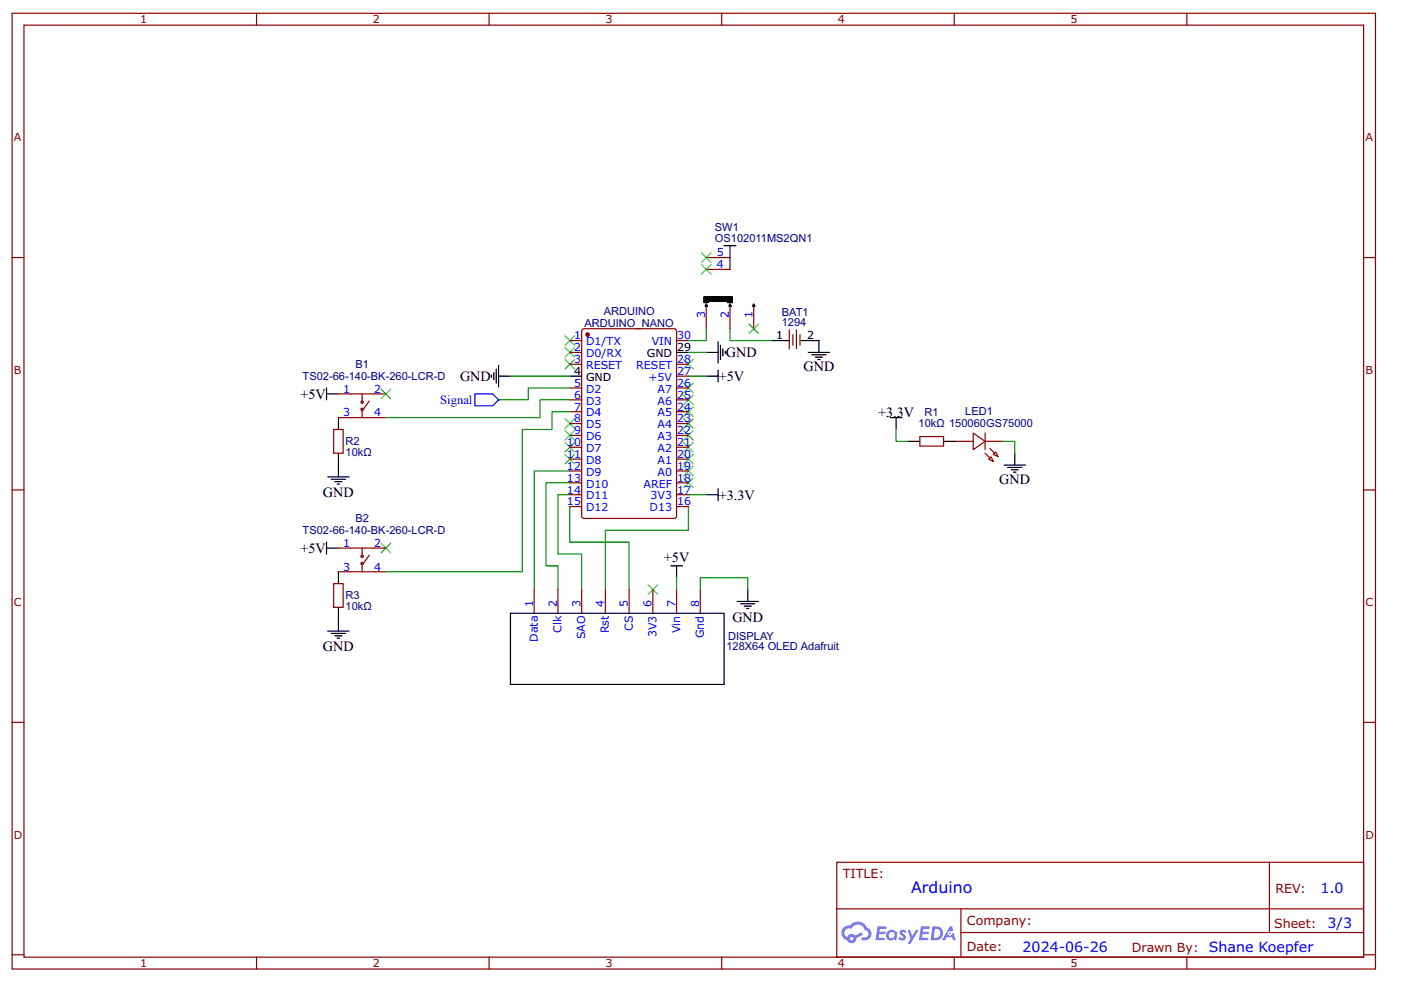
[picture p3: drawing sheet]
<svg xmlns="http://www.w3.org/2000/svg" width="297mm" height="210mm" viewBox="0 0 297 210" stroke-linecap="round" stroke-linejoin="round" font-family="sans-serif">
<g fill="none" stroke="#800" stroke-width=".25">
<path d="M2.6 2.8h289v202.8h-289zM5.1 5.3h284v197.8h-284zM54.4 2.8v2.5M103.7 2.8v2.5M153 2.8v2.5M202.3 2.8v2.5M251.6 2.8v2.5M2.6 54.6h2.5M289.1 54.6h2.5M2.6 104h2.5M289.1 104h2.5M2.6 153.3h2.5"/>
<path d="M289.1 153.3h2.5M177.4 182.9h111.7v20.2h-111.7zM177.4 192.8h111.6M203.7 197.9h85.3M203.7 192.8v10.1M269.1 183v14.9M2.6 202.6h2.5M54.4 203.1v2.5M103.7 203.1v2.5M153 203.1v2.5M202.3 203.1v2.5M251.6 203.1v2.5"/>
<path d="M289.1 202.6h2.5"/>
</g>
<g fill="#58f">
<path d="M190.9 197.4l.5-.2 .4 .1 .3 .3-.2 .4a.33 .33 0 0 0-.3-.3 .33 .33 0 0 0-.3 .2v.1a.85 .85 0 0 1 .7 .6 .85 .85 0 0 1-.3 .9h-.6l-.6-.4 .3-.3 .5 .2 .2-.1v-.1a.87 .87 0 0 1-.6-1.4z"/>
<path d="M192.4 197.3h.6l.4 1.3 .8-1.3h.6l-1.8 3h-.6l.7-1.1z"/>
<path d="M186.1 196.5h1.6l.2 .2-.1 .3-1.2 .1-.1 .6h1l.3 .2-.3 .3h-1.1l-.1 .8h1.2l.1 .2-.1 .3h-1.9z"/>
<path d="M195.2 196.5h1.7l.2 .2-.1 .3-1.2 .1-.1 .6h1l.3 .2-.3 .3h-1.1l-.1 .8h1.2l.1 .2-.1 .3h-1.9z"/>
<path d="M201.4 196.5h.5l.2 .9-.4 .3a.49 .49 0 0 0-.8 .1 .49 .49 0 0 0 .4 .7 .49 .49 0 0 0 .6-.4l.3-.2 .4 1.6h-.5l-.2-.6h-1.2l-.4 .6h-.6z"/>
<path d="M197.7 196.5l-.4 3h.9a1.5 1.5 0 0 0 1.8-1.5 1.5 1.5 0 0 0-1.8-1.5zM198.2 197.1a1.01 1.01 0 0 1 1.2 1.1 1.01 1.01 0 0 1-1.4 .8z"/>
<path d="M188.3 197.5a1.1 1.1 0 0 0-.3 1.6 1.1 1.1 0 0 0 1.6 .2l.4 .2 .2-1.6-.4-.3a1.01 1.01 0 0 0-1.5-.1zM188.3 198.4a.7 .7 0 0 1 1.4 0 .7 .7 0 0 1-1.4 0z"/>
<path d="M178.9 196.8a1.57 1.57 0 0 0 .7 2.7 1.01 1.01 0 0 0 1.2 .6 1.01 1.01 0 0 0 .8-1.1l1.4-.7-.3-.5-1.4 .7a1.02 1.02 0 0 0-1.7 .3 .99 .99 0 0 1-.5-1.4 .99 .99 0 0 1 1.4-.3 1.48 1.48 0 0 1 1.6-.9 1.48 1.48 0 0 1 1.3 1.2 .81 .81 0 0 1 .7 1 .81 .81 0 0 1-1.2 .5l-.3 .1v.3a1.39 1.39 0 0 0 2-.6 1.39 1.39 0 0 0-.8-1.9 2.18 2.18 0 0 0-3.7-.5l-.7 .2zM180.2 199.1a.38 .38 0 0 1 .7 0 .38 .38 0 0 1-.7 0z"/>
<circle cx="201.4" cy="198" r=".19"/>
</g>
<g fill="none" stroke="#000" stroke-width=".25">
<path d="M153.5 52.1h2.5M154.8 52.1v5.1M104.2 79.5v.6M104.7 79v1.6M105.2 78.3v3M105.7 79.8h2.5M105.7 77.5v4.6M120.8 79.8h2.5M143.4 74.8h2.6M149.7 64.5l.3 .5h-.5zM149.7 79.8h2.6M149.7 74.8h2.6"/>
<path d="M152.3 72.5v4.5M152.3 78.5v2.6M152.8 73.3v3M153.3 74v1.5M153.8 74.5v.5M154.8 64.5l.2 .5h-.5zM159.8 64.5l.3 .5h-.6zM163.6 72.3h3.7M169.9 72.3h3.7v2.5M171.4 74.8h4.5M172.1 75.3h3M172.9 75.8h1.5"/>
<path d="M173.4 76.3h.5M69.2 83.6h2.5M69.2 82.3v2.5M71.7 88.6v2.5M71.7 96.2v5M188.7 88.6h2.5M190 88.6v2.5M192.5 93.6h2.5M200.1 93.6h2.5M212.9 98.7h4.5M213.6 99.2h3.1M214.4 99.7h1.5"/>
<path d="M215.1 96.2v2.5M69.2 115v2.5M69.2 116.3h2.5M69.5 101.2h4.5M70.2 101.7h3.1M71 102.2h1.5M71.5 102.7h.5M149.7 105h2.6M152.3 103.7v2.5M214.9 100.2h.5M69.5 133.9h4.5M70.2 134.4h3.1"/>
<path d="M71 134.9h1.5M71.5 135.4h.5M71.7 121.3v2.5M71.7 128.9v5M108.2 130.1h45.3v15.1h-45.3zM142.2 120.1h2.5M143.4 120.1v2.5M156.3 127.6h4.5M157 128.1h3.1M157.8 128.6h1.5M158.3 129.1h.5M158.5 125.1v2.5"/>
</g>
<g fill="none" stroke="#080" stroke-width=".25">
<path d="M108.2 79.8h12.6M146 79.8h3.7M146 74.8h3.7M149.7 69.7v2.6h-3.7M154.8 69.7v2.6h8.8M120.8 99.9h-7.5v25.2M120.8 82.3h-8.8v2.5h-6.3M120.8 84.8h-6.3v3.8h-32.7M120.8 87.3h-3.8v3.8h-6.3v30.2h-28.9M190 91.1v2.5h2.5M212.6 93.6h2.5v2.6M120.8 105h-2.5v12.5h5v7.6"/>
<path d="M120.8 107.5v7.5h12.6v10.1M120.8 102.4h-5v17.7h2.5v5M146 107.5v5h-17.6v12.6M146 105h3.7M143.4 122.6v2.5M148.5 125.1v-2.5h10v2.5"/>
</g>
<g fill="#000" stroke="#3c3" stroke-width=".25">
<path d="M148.7 53.6l2 2.1zM150.7 53.6l-2 2.1z"/>
<path d="M148.7 56.2l2 2zM148.7 58.2l2-2z"/>
<path d="M119.8 76.3l2 2zM119.8 78.3l2-2z"/>
<path d="M119.8 73.8l2 2zM121.8 73.8l-2 2z"/>
<path d="M119.8 71.2l2 2.1zM119.8 73.3l2-2.1z"/>
<path d="M145 76.3l2 2zM145 78.3l2-2z"/>
<path d="M158.8 68.7l2 2zM158.8 70.7l2-2z"/>
<path d="M80.8 82.6l2 2zM82.8 82.6l-2 2z"/>
<path d="M119.8 96.4l2 2zM119.8 98.4l2-2z"/>
<path d="M119.8 93.9l2 2zM121.8 93.9l-2 2z"/>
<path d="M119.8 88.9l2 2zM121.8 88.9l-2 2z"/>
<path d="M119.8 91.4l2 2zM119.8 93.4l2-2z"/>
<path d="M145 81.3l2 2zM145 83.3l2-2z"/>
<path d="M145 83.8l2 2zM145 85.8l2-2z"/>
<path d="M145 86.3l2 2.1zM147 86.3l-2 2.1z"/>
<path d="M145 88.9l2 2zM147 88.9l-2 2z"/>
<path d="M145 91.4l2 2zM145 93.4l2-2z"/>
<path d="M145 93.9l2 2zM145 95.9l2-2z"/>
<path d="M145 96.4l2 2zM145 98.4l2-2z"/>
<path d="M145 98.9l2 2zM145 100.9l2-2z"/>
<path d="M80.8 115.3l2 2zM82.8 115.3l-2 2z"/>
<path d="M145 101.4l2 2.1zM147 101.4l-2 2.1z"/>
<path d="M137.4 126.1l2-2zM137.4 124.1l2 2z"/>
</g>
<path d="M100.7 83.6h3.8l1.2 1.2-1.2 1.3h-3.8z" fill="none" stroke="#00f" stroke-width=".25"/>
<g fill="none" stroke="#800" stroke-width=".25">
<path d="M149.7 57.2h5.1M149.7 54.6h5.1M120.8 72.3h2.5M120.8 74.8h2.5M120.8 77.3h2.5M123.4 70l.4-.3h19.1l.5 .3v39.5l-.2 .4-19.4 .1-.4-.3zM143.4 72.3h2.6M143.4 77.3h2.6M143.4 79.8h2.6M149.7 64.7v5M154.8 64.7v5M159.8 64.7v5"/>
<path d="M167.3 70v4M168.1 71v2.3M168.9 70v4M169.6 71v2.3M70.7 91.1h2.1v5.1h-2.1zM71.7 83.6h10.1M71.7 88.6h10.1M76.8 83.6v1.7M76.8 86.8v1.8M78.3 85.1l-1.3 1.7M120.8 82.3h2.5M120.8 84.8h2.5"/>
<path d="M120.8 87.3h2.5M120.8 89.9h2.5M120.8 92.4h2.5M120.8 94.9h2.5M120.8 97.4h2.5M120.8 99.9h2.5M143.4 82.3h2.6M143.4 84.8h2.6M143.4 87.3h2.6M143.4 89.9h2.6M143.4 92.4h2.6M143.4 94.9h2.6"/>
<path d="M143.4 97.4h2.6M143.4 99.9h2.6M195 92.6h5.1v2h-5.1zM202.6 93.6h3.7M206.3 91.9l2.6 1.7-2.6 1.8zM208.9 93.6h3.7M208.9 91.9v3.5M210.1 96.9l.5 1-1-.5zM210.6 96.4l.5-.5 .5 1zM71.7 116.3h10.1M76.8 116.3v1.7M76.8 119.6v1.7"/>
<path d="M78.3 117.8l-1.3 1.8M120.8 102.4h2.5M120.8 105h2.5M120.8 107.5h2.5M143.4 102.4h2.6M143.4 105h2.6M143.4 107.5h2.6M70.7 123.8h2.1v5.1h-2.1zM71.7 121.3h10.1M113.3 125.1v5M118.3 125.1v5M123.3 125.1v5"/>
<path d="M128.4 125.1v5M133.4 125.1v5M138.4 125.1v5M143.4 125.1v5M148.5 125.1v5"/>
<circle cx="76.8" cy="85.3" r=".25"/>
<circle cx="76.8" cy="86.8" r=".25"/>
<circle cx="76.8" cy="119.6" r=".25"/>
<circle cx="76.8" cy="118" r=".25"/>
</g>
<g fill="#800" stroke="#800" stroke-width=".25">
<path d="M209.9 95.1l1 1.1z"/>
<path d="M208.9 96.2l1 1z"/>
<circle cx="124.6" cy="71" r=".38"/>
</g>
<path d="M149.2 62.9h6.1v1.3h-1v-.2h-4.1v.2h-1z" fill="#000" stroke="#000" stroke-width=".25"/>
<text font-size="3.4" fill="#00f" x="193.2" y="189.4">Arduino</text>
<g font-size="3">
<text x="153.9" y="75.8">GND</text>
<text x="97.5" y="80.8">GND</text>
<text x="152.4" y="80.8">+5V</text>
<text x="170.4" y="78.8">GND</text>
<text x="63.7" y="84.6">+5V</text>
<text x="186.2" y="88.4">+3.3V</text>
<text x="68.5" y="105.5">GND</text>
<text x="152.4" y="106">+3.3V</text>
<text x="211.9" y="102.7">GND</text>
<text x="63.7" y="117.3">+5V</text>
<text x="140.8" y="119.2">+5V</text>
<text x="155.3" y="131.9">GND</text>
<text x="68.5" y="138.2">GND</text>
</g>
<g font-size="3" fill="#00f">
<text x="280" y="189.6">1.0</text>
<text x="281.5" y="196.9">3/3</text>
<text x="216.8" y="201.9">2024-06-26</text>
<text x="256.3" y="201.9">Shane Koepfer</text>
</g>
<text font-size="2.7" fill="#00f" x="93.3" y="85.7">Signal</text>
<g font-size="2.7" fill="#800">
<text x="178.7" y="186.2">TITLE:</text>
<text x="270.4" y="189.6">REV:</text>
<text x="205" y="196.3">Company:</text>
<text x="270.1" y="196.8">Sheet:</text>
<text x="205" y="201.8">Date:</text>
<text x="240" y="201.9">Drawn By:</text>
</g>
<g font-size="2.3" fill="#800">
<text x="29.7" y="5">1</text>
<text x="79" y="5">2</text>
<text x="128.4" y="5">3</text>
<text x="177.7" y="5">4</text>
<text x="227" y="5">5</text>
<text x="2.9" y="30">A</text>
<text x="289.5" y="30">A</text>
<text x="2.9" y="79.3">B</text>
<text x="289.5" y="79.3">B</text>
<text x="2.9" y="128.6">C</text>
<text x="289.5" y="128.6">C</text>
<text x="2.9" y="177.9">D</text>
<text x="289.5" y="177.9">D</text>
<text x="29.7" y="205.2">1</text>
<text x="79" y="205.2">2</text>
<text x="128.4" y="205.2">3</text>
<text x="177.7" y="205.2">4</text>
<text x="227" y="205.2">5</text>
</g>
<g font-size="2.3" fill="#000080">
<text x="151.6" y="51.4">OS102011MS2QN1</text>
<text x="151.6" y="49.1">SW1</text>
<text x="123.9" y="69.3">ARDUINO_NANO</text>
<text x="128" y="66.8">ARDUINO</text>
<text x="165.8" y="69.2">1294</text>
<text x="165.8" y="67">BAT1</text>
<text x="64.2" y="80.6">TS02-66-140-BK-260-LCR-D</text>
<text x="75.3" y="78.1">B1</text>
<text x="196" y="88.2">R1</text>
<text x="204.7" y="88.2">LED1</text>
<text x="73.3" y="94.4">R2</text>
<text x="194.8" y="90.7">10kΩ 150060GS75000</text>
<text x="73.3" y="96.7">10kΩ</text>
<text x="64.2" y="113.3">TS02-66-140-BK-260-LCR-D</text>
<text x="75.3" y="110.8">B2</text>
<text x="73.3" y="129.4">10kΩ</text>
<text x="73.3" y="127.1">R3</text>
<text x="154.4" y="135.7">DISPLAY</text>
<text x="154" y="138">128X64 OLED Adafruit</text>
</g>
<g font-size="2.3" fill="#00f">
<text x="152" y="56.9">4</text>
<text x="152" y="54.4">5</text>
<text x="149.5" y="67.5" transform="rotate(-90 149.5 67.5)">3</text>
<text x="154.5" y="67.5" transform="rotate(-90 154.5 67.5)">2</text>
<text x="159.5" y="67.5" transform="rotate(-90 159.5 67.5)">1</text>
<text x="121.7" y="72">1</text>
<text x="121.7" y="74.5">2</text>
<text x="121.7" y="77">3</text>
<text x="124.3" y="73.3">D1/TX</text>
<text x="124.3" y="75.8">D0/RX</text>
<text x="138.2" y="73.3">VIN</text>
<text x="143.6" y="77">28</text>
<text x="143.6" y="72">30</text>
<text x="72.8" y="83.3">1</text>
<text x="79.3" y="83.3">2</text>
<text x="121.7" y="82.1">5</text>
<text x="124.3" y="78.3">RESET</text>
<text x="124.3" y="83.3">D2</text>
<text x="134.9" y="78.3">RESET</text>
<text x="137.5" y="80.8">+5V</text>
<text x="139.4" y="83.3">A7</text>
<text x="143.6" y="82.1">26</text>
<text x="143.6" y="79.6">27</text>
<text x="72.8" y="88.4">3</text>
<text x="79.3" y="88.4">4</text>
<text x="121.7" y="84.6">6</text>
<text x="121.7" y="87.1">7</text>
<text x="121.7" y="89.6">8</text>
<text x="124.3" y="85.8">D3</text>
<text x="124.3" y="88.4">D4</text>
<text x="139.4" y="88.4">A5</text>
<text x="139.4" y="85.8">A6</text>
<text x="143.6" y="89.6">23</text>
<text x="143.6" y="87.1">24</text>
<text x="143.6" y="84.6">25</text>
<text x="120.2" y="94.6">10</text>
<text x="121.7" y="92.1">9</text>
<text x="124.3" y="90.9">D5</text>
<text x="124.3" y="93.4">D6</text>
<text x="124.3" y="95.9">D7</text>
<text x="139.4" y="95.9">A2</text>
<text x="139.4" y="93.4">A3</text>
<text x="139.4" y="90.9">A4</text>
<text x="143.6" y="94.6">21</text>
<text x="143.6" y="92.1">22</text>
<text x="120.2" y="97.2">11</text>
<text x="120.2" y="99.7">12</text>
<text x="124.3" y="98.4">D8</text>
<text x="124.3" y="100.9">D9</text>
<text x="139.4" y="100.9">A0</text>
<text x="139.4" y="98.4">A1</text>
<text x="143.6" y="99.7">19</text>
<text x="143.6" y="97.2">20</text>
<text x="120.2" y="102.2">13</text>
<text x="120.2" y="104.7">14</text>
<text x="120.2" y="107.2">15</text>
<text x="124.3" y="103.5">D10</text>
<text x="124.3" y="106">D11</text>
<text x="136.4" y="103.5">AREF</text>
<text x="137.9" y="106">3V3</text>
<text x="143.6" y="107.2">16</text>
<text x="143.6" y="104.7">17</text>
<text x="143.6" y="102.2">18</text>
<text x="124.3" y="108.5">D12</text>
<text x="137.7" y="108.5">D13</text>
<text x="72.8" y="116">1</text>
<text x="79.3" y="116">2</text>
<text x="72.8" y="121.1">3</text>
<text x="79.3" y="121.1">4</text>
<text x="113" y="128.9" transform="rotate(-90 113 128.9)">1</text>
<text x="118" y="128.9" transform="rotate(-90 118 128.9)">2</text>
<text x="123.1" y="128.9" transform="rotate(-90 123.1 128.9)">3</text>
<text x="128.1" y="128.9" transform="rotate(-90 128.1 128.9)">4</text>
<text x="133.1" y="128.9" transform="rotate(-90 133.1 128.9)">5</text>
<text x="138.2" y="128.9" transform="rotate(-90 138.2 128.9)">6</text>
<text x="143.2" y="128.9" transform="rotate(-90 143.2 128.9)">7</text>
<text x="148.2" y="128.9" transform="rotate(-90 148.2 128.9)">8</text>
<text x="114" y="136.2" transform="rotate(-90 114 136.2)">Data</text>
<text x="119" y="134.3" transform="rotate(-90 119 134.3)">Clk</text>
<text x="124.1" y="135.7" transform="rotate(-90 124.1 135.7)">SAO</text>
<text x="129.1" y="134.4" transform="rotate(-90 129.1 134.4)">Rst</text>
<text x="134.1" y="133.9" transform="rotate(-90 134.1 133.9)">CS</text>
<text x="139.2" y="135.2" transform="rotate(-90 139.2 135.2)">3V3</text>
<text x="144.2" y="134.4" transform="rotate(-90 144.2 134.4)">Vin</text>
<text x="149.2" y="135.4" transform="rotate(-90 149.2 135.4)">Gnd</text>
</g>
<g font-size="2.3">
<text x="137.1" y="75.8">GND</text>
<text x="143.6" y="74.5">29</text>
<text x="164.6" y="72">1</text>
<text x="171.1" y="72">2</text>
<text x="121.7" y="79.6">4</text>
<text x="124.3" y="80.8">GND</text>
</g>
</svg>
